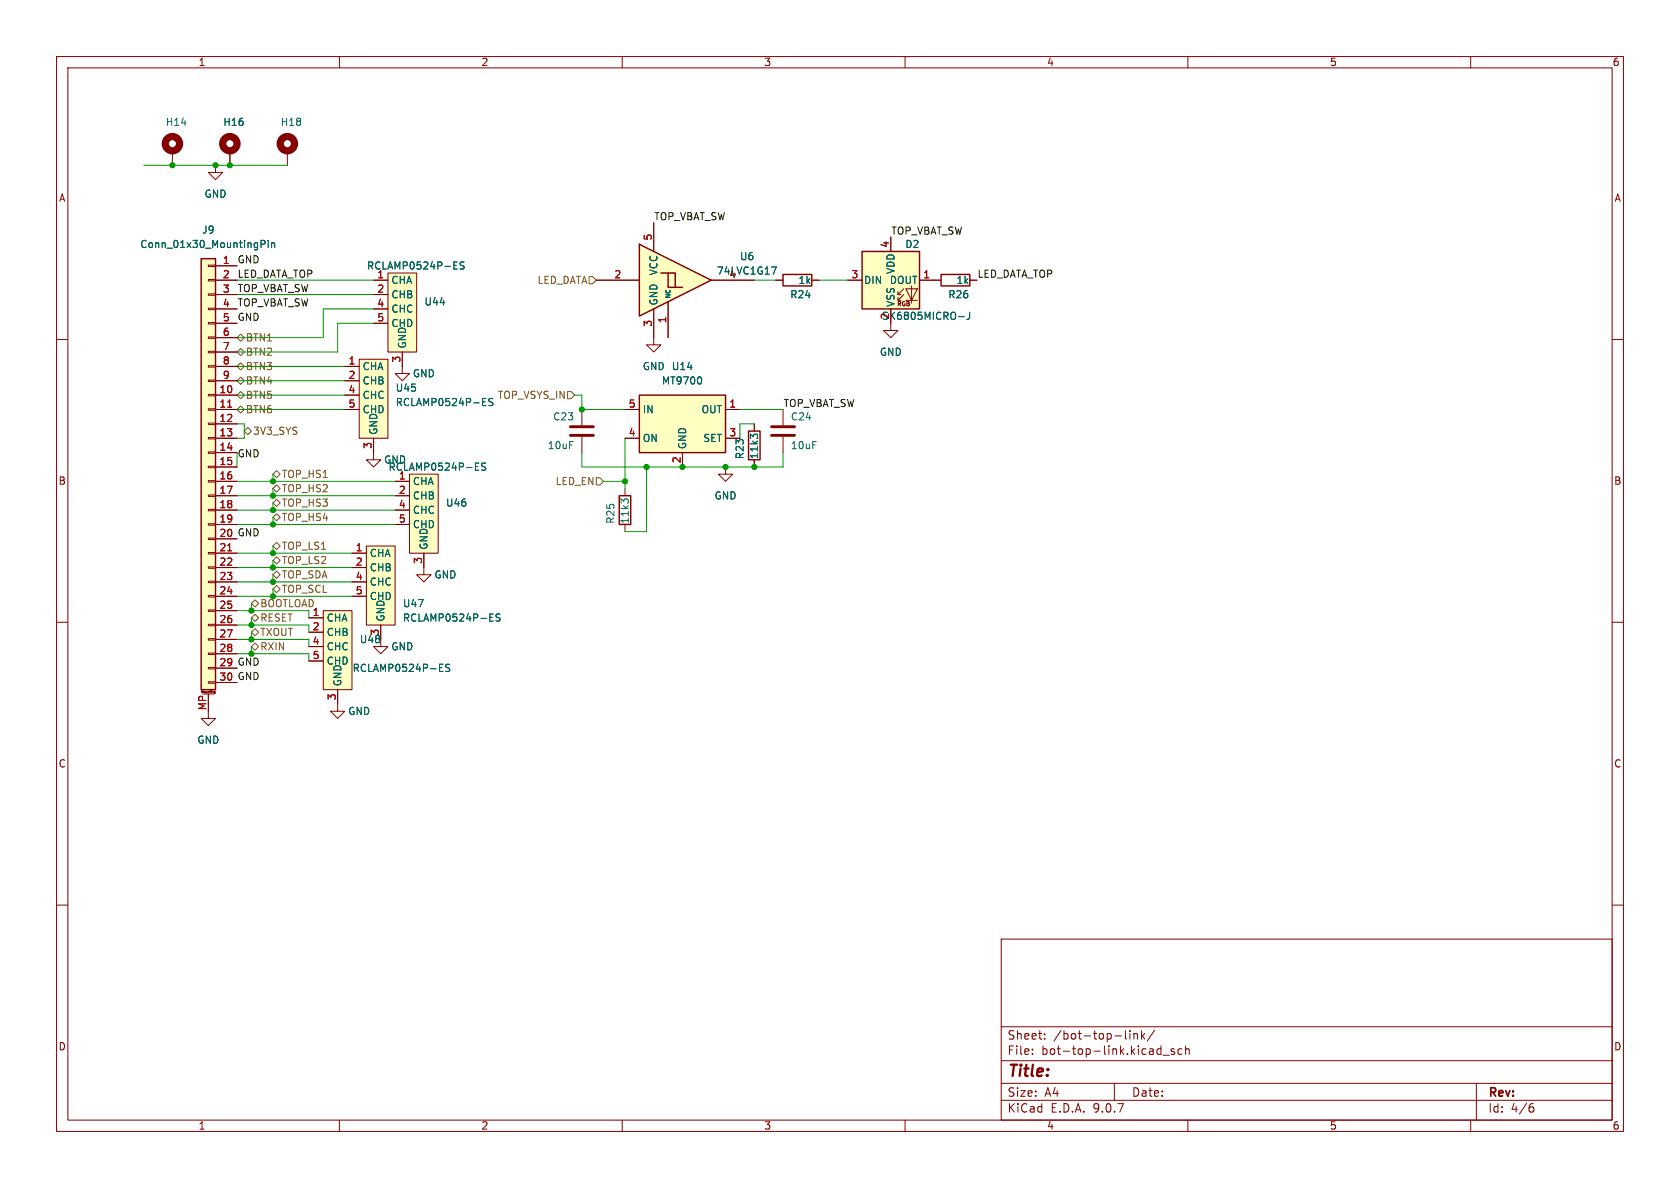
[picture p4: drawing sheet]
<svg xmlns="http://www.w3.org/2000/svg" width="297mm" height="210mm" viewBox="0 0 297 210" stroke-linecap="round" stroke-linejoin="round" font-family="sans-serif">
<g fill="none" stroke="#840000" stroke-width=".18">
<path d="M10 10h277v190h-277zM12 12h273v186h-273zM60 10v2M110 10v2M160 10v2M210 10v2M260 10v2M10 60h2M285 60h2M10 110h2M285 110h2M10 160h2"/>
<path d="M177 166h108v32h-108zM285 160h2M60 198v2M110 198v2M160 198v2M177 194.5h108M177 191.5h108M177 187.5h108M177 181.5h108M182.5 186.3v.1M182.5 185.5v.1M184.7 183.6v.1"/>
<path d="M184.7 182.8v.1M197 191.5v3M199 182.2v1.3l.2 .2M199.7 182.2v.1M199.7 182.7v1M200.5 182.7v1M200.5 182.8l.2-.1 .3 .1 .1 .9M201.8 182.2v1.5M202 183.1l.4 .6M202.4 182.7l-.6 .6M204.1 182.1l-1.3 2M204.8 185.4l.4 .1"/>
<path d="M205.2 184.9v1.5M205.2 186.3l-.4 .1M205.6 186.5h1.1M207.6 185.5l-.4-.1-.2 .2 .1 .2 .5 .2v.3h-.6M209 185.5l-.5-.1-.3 .3v.4l.2 .2h.6M209.6 185.5l.2-.1 .4 .1v.9M209.6 184.9v1.5M210 198v2M260 198v2M261 191.5v6.5M270.6 195.7h.4l.2 .3-.1 .5-.5 .1M271 195.1l-.4 .1"/>
</g>
<path d="M113 69.9h15.3v10.1h-15.3z" fill="#ffffc2"/>
<path d="M113 69.9h15.3v10.1h-15.3z" fill="none" stroke="#840000" stroke-width=".25"/>
<path d="M110.5 72.4h2.5M110.5 77.5h2.5M128.3 72.4h2.5M128.3 77.5h2.5M120.6 80v2.6M74.9 100.3v1.3h1.3l-1.3 1.3-1.2-1.3h1.2M59.7 124.5v1.2h1.3l-1.3 1.3-1.3-1.3h1.3" fill="none" stroke="#840000" stroke-width=".18"/>
<path d="M123.9 66.7l.1 .4-.1 .7" fill="none" stroke="#006464" stroke-width=".18"/>
<path d="M57.1 108h5.1v13.9h-5.1z" fill="#ffffc2"/>
<path d="M54.6 109.2h2.5M54.6 111.8h2.5M54.6 114.3h2.5M54.6 116.8h2.5M57.1 108h5.1v13.9h-5.1zM59.7 121.9v2.6" fill="none" stroke="#840000" stroke-width=".18"/>
<path d="M77.7 118.7h.6M77.7 117.4h.6M79.5 117.5l-.5-.1-.1 .1v.4l.5 .2 .1 .3-.2 .3-.5-.1" fill="none" stroke="#006464" stroke-width=".18"/>
<path d="M64.8 96.5h5v14h-5z" fill="#ffffc2"/>
<path d="M30.5 26.7v2.5M38.1 29.2v1.3h1.3l-1.3 1.3-1.3-1.3h1.3M71.1 64.8v1.2h1.3l-1.3 1.3-1.3-1.3h1.3M62.2 97.8h2.6M64.8 96.5h5v14h-5zM62.2 100.3h2.6M62.2 102.9h2.6M62.2 105.4h2.6M67.3 110.5v3.8h1.3l-1.3 1.3-1.3-1.3h1.3" fill="none" stroke="#840000" stroke-width=".18"/>
<path d="M86.6 109.8h.6M86.6 108.5h.6M88.4 108.6l-.5-.1-.2 .2v.3l.6 .3 .1 .3-.2 .2-.5-.1" fill="none" stroke="#006464" stroke-width=".18"/>
<circle cx="30.5" cy="25.4" r="1.27" fill="none" stroke="#840000" stroke-width="1.3"/>
<path d="M68.6 48.3h5.1v13.9h-5.1z" fill="#ffffc2"/>
<path d="M66 49.5h2.6M66 52.1h2.6M66 54.6h2.6M66 57.2h2.6M68.6 48.3h5.1v13.9h-5.1zM71.1 62.2v2.6M36.8 125.7v1.3h1.3l-1.3 1.3-1.2-1.3h1.2" fill="none" stroke="#840000" stroke-width=".18"/>
<path d="M80.2 47.6h.6M80.2 46.3h.6M82.1 46.4l-.5-.1-.2 .1v.4l.5 .2 .2 .3-.3 .3-.5-.1" fill="none" stroke="#006464" stroke-width=".18"/>
<path d="M35.6 45.7h2.5v76.2h-2.5z" fill="#ffffc2"/>
<path d="M35.6 45.7h2.5v76.2h-2.5zM138.4 48.5h5.1v2h-5.1zM132.3 76.2h2.1v5.1h-2.1zM109.5 87.6h2v5.1h-2z" fill="none" stroke="#840000" stroke-width=".25"/>
<g fill="none" stroke="#840000" stroke-width=".18">
<path d="M40.6 26.7v2.5M50.8 26.7v2.5M36.8 46.9h1.3v.2h-1.3zM36.8 49.4h1.3v.3h-1.3zM36.8 51.9h1.3v.3h-1.3zM36.8 54.5h1.3v.2h-1.3zM36.8 57h1.3v.3h-1.3zM36.8 59.6h1.3v.2h-1.3zM38.1 47h3.8M38.1 49.5h3.8M38.1 52.1h3.8M38.1 54.6h3.8"/>
<path d="M38.1 57.2h3.8M38.1 59.7h3.8M137.2 49.5h1.2M143.5 49.5h1.3M36.8 62.1h1.3v.3h-1.3zM36.8 64.6h1.3v.3h-1.3zM36.8 67.2h1.3v.2h-1.3zM36.8 69.7h1.3v.3h-1.3zM36.8 72.3h1.3v.2h-1.3zM36.8 74.8h1.3v.3h-1.3zM36.8 77.3h1.3v.3h-1.3zM36.8 79.9h1.3v.2h-1.3z"/>
<path d="M38.1 62.2h3.8M38.1 64.8h3.8M38.1 67.3h3.8M38.1 69.9h3.8M38.1 72.4h3.8M38.1 74.9h3.8M38.1 77.5h3.8M102.9 72.4v2.8M102.9 77.2v2.8M133.3 74.9v1.3M36.8 82.4h1.3v.3h-1.3zM36.8 85h1.3v.2h-1.3z"/>
<path d="M36.8 87.5h1.3v.3h-1.3zM36.8 90h1.3v.3h-1.3zM36.8 92.6h1.3v.2h-1.3zM36.8 95.1h1.3v.3h-1.3zM36.8 97.7h1.3v.2h-1.3zM38.1 80h3.8M38.1 82.6h3.8M38.1 85.1h3.8M38.1 87.6h3.8M38.1 90.2h3.8M38.1 92.7h3.8M38.1 95.3h3.8"/>
<path d="M38.1 97.8h3.8M66 80v1.3h1.3l-1.3 1.3-1.2-1.3h1.2M110.5 86.4v1.2M110.5 92.7v1.3M133.3 81.3v1.3M36.8 100.2h1.3v.3h-1.3zM36.8 102.7h1.3v.3h-1.3zM36.8 105.3h1.3v.2h-1.3zM36.8 107.8h1.3v.3h-1.3zM36.8 110.4h1.3v.2h-1.3zM36.8 112.9h1.3v.3h-1.3zM36.8 115.4h1.3v.3h-1.3z"/>
<path d="M36.8 118h1.3v.2h-1.3zM38.1 100.3h3.8M38.1 102.9h3.8M38.1 105.4h3.8M38.1 108h3.8M38.1 110.5h3.8M38.1 113h3.8M38.1 115.6h3.8M38.1 118.1h3.8M35.6 122.5v-.4l.2 .3 .1-.3v.4M35.8 122.7h2M36.8 120.5h1.3v.3h-1.3z"/>
<path d="M36.8 122.7v3M37.1 122.1v.3M37.3 122.1h.1M37.9 122.3v.1l.1 .1M37.9 122.2v.1M37.9 122.2h.1M38 122.2v.3l-.1 .1M38.1 120.7h3.8"/>
</g>
<path d="M40.2 72h.8M40.2 97.4h.8" fill="none" stroke="#a90000" stroke-width=".18"/>
<path d="M46.1 43.2l.6-.1 .2-.2-.1-.3-.7-.1v1.3M47.4 42.5v.1M47.4 42.9v.9M48 42.9v.9M48 43l.2-.1 .3 .1 .1 .8M133.1 77.2l-.4-.4v.7M133.1 77l.3-.2h.3l.2 .2M110.3 88.6l-.5-.4v.8M110.3 88.4l.2-.2h.3l.3 .2" fill="none" stroke="#006464" stroke-width=".18"/>
<g fill="none" stroke="#840000" stroke-width="1.3">
<circle cx="40.6" cy="25.4" r="1.27"/>
<circle cx="50.8" cy="25.4" r="1.27"/>
</g>
<path d="M100.8 75.4h4.1M100.8 77h4.1" fill="none" stroke="#840000" stroke-width=".51"/>
<path d="M63.5 63.5h5.1v14h-5.1z" fill="#ffffc2"/>
<path d="M61 64.8h2.5M61 67.3h2.5M61 69.9h2.5M61 72.4h2.5M63.5 63.5h5.1v14h-5.1zM66 77.5v2.5" fill="none" stroke="#840000" stroke-width=".18"/>
<path d="M85.3 71.7h.6M85.3 70.4h.6M87.1 70.5l-.4-.1-.2 .2v.3l.5 .3 .1 .3-.2 .2-.5-.1" fill="none" stroke="#006464" stroke-width=".18"/>
<path d="M72.4 83.8h5.1v14h-5.1z" fill="#ffffc2"/>
<path d="M69.8 85.1h2.6M69.8 87.6h2.6M69.8 90.2h2.6M69.8 92.7h2.6M72.4 83.8h5.1v14h-5.1zM74.9 97.8v2.5" fill="none" stroke="#840000" stroke-width=".18"/>
<path d="M84.1 83.1h.6M84.1 81.9h.6M85.9 81.9h-.5l-.2 .1v.3l.5 .3 .2 .3-.3 .2h-.5" fill="none" stroke="#006464" stroke-width=".18"/>
<g fill="#ffffc2">
<path d="M113 43.2l12.7 6.3-12.7 6.4z"/>
<path d="M116.8 48.3l3.8 2.5h-2.5v-2.5z"/>
<path d="M118.1 48.3h1.3v2.5z"/>
</g>
<path d="M113 43.2l12.7 6.3-12.7 6.4zM116.8 48.3h1.3v2.5h2.5M118.1 48.3h1.3v2.5" fill="none" stroke="#840000" stroke-width=".25"/>
<path d="M115.6 39.4v5.1M105.4 49.5h7.6M115.6 54.6v6.4h1.2l-1.2 1.2-1.3-1.2h1.3M118.1 53.3v6.4M125.7 49.5h7.6M157.5 57.2v1.2h1.2l-1.2 1.3-1.3-1.3h1.3M128.3 82.6v1.2h1.2l-1.2 1.3-1.3-1.3h1.3" fill="none" stroke="#840000" stroke-width=".18"/>
<path d="M136.4 47.2h.9l-.6 1.3" fill="none" stroke="#006464" stroke-width=".18"/>
<path d="M152.4 44.5h10.2v10.1h-10.2z" fill="#ffffc2"/>
<g fill="none" stroke="#840000" stroke-width=".18">
<path d="M40.6 26.7v2.5M115.6 39.4v5.1M38.1 52.1h3.8M38.1 49.5h3.8M38.1 54.6h3.8M38.1 57.2h3.8M38.1 47h3.8M38.1 59.7h3.8M66 52.1h2.6M66 49.5h2.6M66 54.6h2.6M66 57.2h2.6"/>
<path d="M105.4 49.5h7.6M115.6 54.6v5.1M118.1 53.3v6.4M125.7 49.5h7.6M137.2 49.5h1.2M143.5 49.5h1.3M149.9 49.5h2.5M157.5 41.9v2.6M157.5 54.6v2.6M158.7 52.1h.6M158.7 53.1h.6M159.8 51.1l-1.1 1v-.5"/>
<path d="M159.8 52.1l-1.1 1v-.5M160.1 51.1h2.1l-1 2zM160.1 53.1h2.1M161.2 50.5v3.1M162.6 49.5h3.8M171.4 49.5h1.3M38.1 64.8h3.8M38.1 67.3h3.8M38.1 69.9h3.8M38.1 72.4h3.8M38.1 77.5h3.8M38.1 62.2h3.8"/>
<path d="M38.1 74.9h3.8M61 64.8h2.5M61 67.3h2.5M61 69.9h2.5M61 72.4h2.5M66 77.5v2.5M71.1 62.2v2.6M110.5 72.4h2.5M110.5 77.5h2.5M128.3 72.4h2.5M128.3 77.5h2.5M133.3 74.9v1.3"/>
<path d="M138.4 72.4v2.8M138.4 77.2v2.8M38.1 85.1h3.8M38.1 87.6h3.8M38.1 90.2h3.8M38.1 92.7h3.8M38.1 97.8h3.8M38.1 80h3.8M38.1 82.6h3.8M38.1 95.3h3.8M62.2 97.8h2.6M69.8 85.1h2.6"/>
<path d="M69.8 87.6h2.6M69.8 90.2h2.6M69.8 92.7h2.6M74.9 97.8v2.5M120.6 80v2.6M133.3 81.3v1.3M38.1 100.3h3.8M38.1 102.9h3.8M38.1 105.4h3.8M38.1 108h3.8M38.1 110.5h3.8M38.1 113h3.8"/>
<path d="M38.1 115.6h3.8M38.1 118.1h3.8M54.6 109.2h2.5M54.6 111.8h2.5M54.6 114.3h2.5M54.6 116.8h2.5M62.2 100.3h2.6M62.2 102.9h2.6M62.2 105.4h2.6M67.3 110.5v2.5M36.8 122.7v3M38.1 120.7h3.8"/>
<path d="M59.7 121.9v2.6"/>
</g>
<path d="M152.4 44.5h10.2v10.1h-10.2zM166.4 48.5h5v2h-5z" fill="none" stroke="#840000" stroke-width=".25"/>
<g fill="none" stroke="#006464" stroke-width=".18">
<path d="M46.1 43.2l.6-.1 .2-.2-.1-.3-.7-.1v1.3M47.4 42.5v.1M47.4 42.9v.9M48 42.9v.9M48 43l.2-.1 .3 .1 .1 .8M80.2 47.6h.6M80.2 46.3h.6M82.1 46.4l-.5-.1-.2 .1v.4l.5 .2 .2 .3-.3 .3-.5-.1M136.4 47.2h.9l-.6 1.3M169.5 56h1M171.4 55.2v.9a.41 .41 0 0 1-.5 .4M85.3 71.7h.6"/>
<path d="M85.3 70.4h.6M87.1 70.5l-.4-.1-.2 .2v.3l.5 .3 .1 .3-.2 .2-.5-.1M123.9 66.7l.1 .4-.1 .7M133.1 77.2l-.4-.4v.7M133.1 77l.3-.2h.3l.2 .2M84.1 83.1h.6M84.1 81.9h.6M85.9 81.9h-.5l-.2 .1v.3l.5 .3 .2 .3-.3 .2h-.5M77.7 118.7h.6M77.7 117.4h.6M79.5 117.5l-.5-.1-.1 .1v.4l.5 .2 .1 .3-.2 .3-.5-.1M86.6 109.8h.6"/>
<path d="M86.6 108.5h.6M88.4 108.6l-.5-.1-.2 .2v.3l.6 .3 .1 .3-.2 .2-.5-.1"/>
</g>
<path d="M136.4 75.4h4.1M136.4 77h4.1" fill="none" stroke="#840000" stroke-width=".51"/>
<g fill="none" stroke="#725600" stroke-width=".18">
<path d="M41.9 59.7l.6-.6 .7 .6-.7 .6zM104.1 48.9h.7l.6 .6-.6 .7h-.7zM41.9 64.8l.6-.7 .7 .7-.7 .6zM41.9 67.3l.6-.6 .7 .6-.7 .6zM41.9 62.2l.6-.6 .7 .6-.7 .7zM41.9 69.9l.6-.7 .7 .7-.7 .6zM42.5 71.8l.7 .6-.7 .6-.6-.6zM43.2 76.2l.6-.6 .6 .6-.6 .6zM100.3 69.2h.7l.6 .7-.6 .6h-.7zM48.3 83.8l.6-.6 .6 .6-.6 .7zM48.3 96.5l.6-.6 .6 .6-.6 .7zM48.3 91.4l.6-.6 .6 .6-.6 .7z"/>
<path d="M48.3 86.4l.6-.7 .6 .7-.6 .6zM48.3 88.9l.6-.6 .6 .6-.6 .6zM48.9 98.4l.6 .7-.6 .6-.6-.6zM105.4 84.5h.6l.7 .6-.7 .6h-.6zM44.4 114.3l.7-.6 .6 .6-.6 .6zM44.4 111.8l.7-.7 .6 .7-.6 .6zM44.4 106.7l.7-.7 .6 .7-.6 .6zM45.1 108.6l.6 .6-.6 .7-.7-.7zM48.3 104.1l.6-.6 .6 .6-.6 .7zM48.9 101l.6 .6-.6 .6-.6-.6z"/>
</g>
<g fill="none" stroke="#009600" stroke-width=".18">
<path d="M25.4 29.2h25.4M41.9 49.5h24.1M41.9 52.1h24.1M66 57.2h-6.3v5h-17.8M66 54.6h-8.9v5.1h-15.2M133.3 49.5h3.9M144.8 49.5h5.1M41.9 69.9h19.1M41.9 74.9h1.3v2.6h-1.3M41.9 72.4h19.1M41.9 64.8h19.1M41.9 67.3h19.1"/>
<path d="M101.6 69.9h1.3v2.5h7.6M110.5 77.5v8.9M130.8 72.4h7.6M133.3 74.9h-2.5v2.6M41.9 90.2h27.9M41.9 97.8h20.3M41.9 80v2.6M41.9 85.1h27.9M41.9 92.7h27.9M41.9 87.6h27.9M48.3 83.8v1.3M48.3 86.4v1.2"/>
<path d="M48.3 88.9v1.3M48.3 91.4v1.3M48.3 96.5v1.3M48.3 99.1v1.2M102.9 80v2.6h35.5v-2.6M106.7 85.1h3.8M114.3 82.6v11.4h-3.8M41.9 108h12.7v1.2M41.9 115.6h12.7v1.2M41.9 105.4h20.3M41.9 100.3h20.3M41.9 110.5h12.7"/>
<path d="M41.9 102.9h20.3M41.9 113h12.7M44.4 106.7v1.3M44.4 109.2v1.3M44.4 111.8v1.2M44.4 114.3v1.3M48.3 101.6v1.3M48.3 104.1v1.3"/>
</g>
<path d="M40.2 72h.8M40.2 97.4h.8" fill="none" stroke="#a90000" stroke-width=".18"/>
<g fill="#009600" stroke="#009600" stroke-width=".18">
<circle cx="48.3" cy="85.1" r=".46"/>
<circle cx="44.4" cy="113" r=".46"/>
<circle cx="44.4" cy="115.6" r=".46"/>
<circle cx="48.3" cy="102.9" r=".46"/>
<circle cx="48.3" cy="100.3" r=".46"/>
<circle cx="30.5" cy="29.2" r=".46"/>
<circle cx="38.1" cy="29.2" r=".46"/>
<circle cx="40.6" cy="29.2" r=".46"/>
<circle cx="120.6" cy="82.6" r=".46"/>
<circle cx="128.3" cy="82.6" r=".46"/>
<circle cx="114.3" cy="82.6" r=".46"/>
<circle cx="133.3" cy="82.6" r=".46"/>
<circle cx="110.5" cy="85.1" r=".46"/>
<circle cx="102.9" cy="72.4" r=".46"/>
<circle cx="48.3" cy="90.2" r=".46"/>
<circle cx="44.4" cy="110.5" r=".46"/>
<circle cx="48.3" cy="92.7" r=".46"/>
<circle cx="48.3" cy="97.8" r=".46"/>
<circle cx="48.3" cy="105.4" r=".46"/>
<circle cx="44.4" cy="108" r=".46"/>
<circle cx="48.3" cy="87.6" r=".46"/>
</g>
<text font-size="2.8" fill="#840000" x="178" y="190.9">Title:</text>
<g font-size="2.1" fill="#840000">
<text x="178" y="184">Sheet:</text>
<text x="186.2" y="184">/bot-top-link/</text>
<text x="178" y="186.7">File:</text>
<text x="184.1" y="186.7">bot-top-link.kicad_sch</text>
<text x="178" y="196.9">KiCad</text>
<text x="178" y="194.1">Size:</text>
<text x="184.7" y="194.1">A4</text>
<text x="185.7" y="196.9">E.D.A.</text>
<text x="193.3" y="196.9">9.0.7</text>
<text x="200" y="194.1">Date:</text>
<text x="263" y="194.3">Rev:</text>
<text x="263" y="196.9">Id:</text>
<text x="267.1" y="196.9">4/6</text>
</g>
<g font-size="1.8" fill="#840000">
<text x="35" y="11.9">1</text>
<text x="85" y="11.9">2</text>
<text x="135" y="11.9">3</text>
<text x="185" y="11.9">4</text>
<text x="235" y="11.9">5</text>
<text x="285" y="11.9">6</text>
<text x="10.3" y="35.9">A</text>
<text x="285.3" y="35.9">A</text>
<text x="10.3" y="85.9">B</text>
<text x="285.3" y="85.9">B</text>
<text x="10.3" y="135.9">C</text>
<text x="285.3" y="135.9">C</text>
<text x="10.3" y="185.9">D</text>
<text x="285.3" y="185.9">D</text>
<text x="35" y="199.9">1</text>
<text x="85" y="199.9">2</text>
<text x="135" y="199.9">3</text>
<text x="185" y="199.9">4</text>
<text x="235" y="199.9">5</text>
<text x="285" y="199.9">6</text>
</g>
<g font-size="1.8" fill="#006464">
<text x="29.2" y="22.5">H14</text>
<text x="39.4" y="22.5">H16</text>
<text x="49.5" y="22.5">H18</text>
<text x="36.1" y="35.2">GND</text>
<text x="35.6" y="41.5">J9</text>
<text x="24.7" y="44">Conn_01x30_MountingPin</text>
<text x="64.8" y="47.9">RCLAMP0524P-ES</text>
<text x="130.7" y="46.2">U6</text>
<text x="159.9" y="44">D2</text>
<text x="69.1" y="50.4">CHA</text>
<text x="69.1" y="52.9">CHB</text>
<text x="116.4" y="48.8" transform="rotate(-90 116.4 48.8)">VCC</text>
<text x="126.6" y="48.7">74LVC1G17</text>
<text x="139.6" y="52.9">R24</text>
<text x="141.1" y="50.4">1k</text>
<text x="152.7" y="50.4">DIN</text>
<text x="157.2" y="50.4">DOUT</text>
<text x="158.3" y="48.5" transform="rotate(-90 158.3 48.5)">VDD</text>
<text x="167.5" y="52.9">R26</text>
<text x="169" y="50.4">1k</text>
<text x="69.1" y="55.5">CHC</text>
<text x="69.1" y="58">CHD</text>
<text x="74.9" y="54.2">U44</text>
<text x="116.4" y="54.1" transform="rotate(-90 116.4 54.1)">GND</text>
<text x="155.8" y="56.7">SK6805MICRO-J</text>
<text x="158.3" y="54.4" transform="rotate(-90 158.3 54.4)">VSS</text>
<text x="64" y="65.6">CHA</text>
<text x="72" y="61.7" transform="rotate(-90 72 61.7)">GND</text>
<text x="113.5" y="65.6">GND U14</text>
<text x="155.4" y="63.1">GND</text>
<text x="64" y="68.2">CHB</text>
<text x="64" y="70.7">CHC</text>
<text x="69.9" y="69.4">U45</text>
<text x="69.9" y="72">RCLAMP0524P-ES</text>
<text x="72.9" y="66.9">GND</text>
<text x="116.9" y="68.2">MT9700</text>
<text x="64" y="73.3">CHD</text>
<text x="66.9" y="77" transform="rotate(-90 66.9 77)">GND</text>
<text x="97.7" y="74.5">C23</text>
<text x="113.5" y="73.3">IN</text>
<text x="123.9" y="73.3">OUT</text>
<text x="139.7" y="74.5">C24</text>
<text x="67.8" y="82.1">GND</text>
<text x="68.6" y="83.4">RCLAMP0524P-ES</text>
<text x="96.7" y="79.6">10uF</text>
<text x="113.5" y="78.3">ON</text>
<text x="121.5" y="79.5" transform="rotate(-90 121.5 79.5)">GND</text>
<text x="124.2" y="78.3">SET</text>
<text x="131.7" y="81.3" transform="rotate(-90 131.7 81.3)">R23</text>
<text x="134.2" y="81.3" transform="rotate(-90 134.2 81.3)">11k3</text>
<text x="139.7" y="79.6">10uF</text>
<text x="72.9" y="86">CHA</text>
<text x="72.9" y="88.5">CHB</text>
<text x="78.7" y="89.8">U46</text>
<text x="126.2" y="88.5">GND</text>
<text x="72.9" y="91">CHC</text>
<text x="72.9" y="93.6">CHD</text>
<text x="108.8" y="92.7" transform="rotate(-90 108.8 92.7)">R25</text>
<text x="111.4" y="92.7" transform="rotate(-90 111.4 92.7)">11k3</text>
<text x="65.3" y="98.7">CHA</text>
<text x="65.3" y="101.2">CHB</text>
<text x="75.8" y="97.3" transform="rotate(-90 75.8 97.3)">GND</text>
<text x="65.3" y="103.7">CHC</text>
<text x="65.3" y="106.3">CHD</text>
<text x="71.1" y="107.5">U47</text>
<text x="76.7" y="102.5">GND</text>
<text x="57.7" y="110.1">CHA</text>
<text x="57.7" y="112.6">CHB</text>
<text x="63.5" y="113.9">U48</text>
<text x="68.2" y="110" transform="rotate(-90 68.2 110)">GND</text>
<text x="71.1" y="110.1">RCLAMP0524P-ES</text>
<text x="57.7" y="115.2">CHC</text>
<text x="57.7" y="117.7">CHD</text>
<text x="62.2" y="119">RCLAMP0524P-ES</text>
<text x="69.1" y="115.2">GND</text>
<text x="60.6" y="121.4" transform="rotate(-90 60.6 121.4)">GND</text>
<text x="34.8" y="131.7">GND</text>
<text x="61.5" y="126.6">GND</text>
</g>
<g font-size="1.8" fill="#0f0f0f">
<text x="115.6" y="39">TOP_VBAT_SW</text>
<text x="157.5" y="41.6">TOP_VBAT_SW</text>
<text x="41.9" y="46.6">GND</text>
<text x="41.9" y="49.2">LED_DATA_TOP</text>
<text x="41.9" y="51.7">TOP_VBAT_SW</text>
<text x="172.7" y="49.2">LED_DATA_TOP</text>
<text x="41.9" y="56.8">GND</text>
<text x="41.9" y="54.3">TOP_VBAT_SW</text>
<text x="138.4" y="72">TOP_VBAT_SW</text>
<text x="41.9" y="80.9">GND</text>
<text x="41.9" y="94.9">GND</text>
<text x="41.9" y="117.8">GND</text>
<text x="41.9" y="120.3">GND</text>
</g>
<g font-size="1.8" fill="#a90000">
<text x="39.3" y="46.7">1</text>
<text x="115.3" y="42.6" transform="rotate(-90 115.3 42.6)">5</text>
<text x="157.2" y="43.9" transform="rotate(-90 157.2 43.9)">4</text>
<text x="39.3" y="49.3">2</text>
<text x="39.3" y="51.8">3</text>
<text x="66.6" y="49.3">1</text>
<text x="66.6" y="51.8">2</text>
<text x="108.5" y="49.3">2</text>
<text x="128.8" y="49.3">4</text>
<text x="150.4" y="49.3">3</text>
<text x="163.1" y="49.3">1</text>
<text x="39.3" y="54.4">4</text>
<text x="39.3" y="56.9">5</text>
<text x="39.3" y="59.4">6</text>
<text x="66.6" y="54.4">4</text>
<text x="66.6" y="56.9">5</text>
<text x="115.3" y="57.9" transform="rotate(-90 115.3 57.9)">3</text>
<text x="117.9" y="57.2" transform="rotate(-90 117.9 57.2)">1</text>
<text x="157.2" y="56.6" transform="rotate(-90 157.2 56.6)">2</text>
<text x="39.3" y="62">7</text>
<text x="39.3" y="64.5">8</text>
<text x="61.5" y="64.5">1</text>
<text x="70.9" y="64.2" transform="rotate(-90 70.9 64.2)">3</text>
<text x="38.7" y="69.6">10</text>
<text x="39.3" y="67.1">9</text>
<text x="61.5" y="67.1">2</text>
<text x="61.5" y="69.6">4</text>
<text x="38.7" y="72.1">11</text>
<text x="38.7" y="74.7">12</text>
<text x="38.7" y="77.2">13</text>
<text x="61.5" y="72.1">5</text>
<text x="111.1" y="72.1">5</text>
<text x="111.1" y="77.2">4</text>
<text x="128.8" y="72.1">1</text>
<text x="128.8" y="77.2">3</text>
<text x="38.7" y="79.8">14</text>
<text x="38.7" y="82.3">15</text>
<text x="65.8" y="79.4" transform="rotate(-90 65.8 79.4)">3</text>
<text x="120.4" y="82" transform="rotate(-90 120.4 82)">2</text>
<text x="38.7" y="84.8">16</text>
<text x="38.7" y="87.4">17</text>
<text x="38.7" y="89.9">18</text>
<text x="70.4" y="84.8">1</text>
<text x="70.4" y="87.4">2</text>
<text x="70.4" y="89.9">4</text>
<text x="38.7" y="92.5">19</text>
<text x="38.7" y="95">20</text>
<text x="70.4" y="92.5">5</text>
<text x="38.7" y="97.5">21</text>
<text x="38.7" y="100.1">22</text>
<text x="62.8" y="97.5">1</text>
<text x="62.8" y="100.1">2</text>
<text x="74.7" y="99.8" transform="rotate(-90 74.7 99.8)">3</text>
<text x="38.7" y="102.6">23</text>
<text x="38.7" y="105.2">24</text>
<text x="38.7" y="107.7">25</text>
<text x="62.8" y="102.6">4</text>
<text x="62.8" y="105.2">5</text>
<text x="38.7" y="110.2">26</text>
<text x="38.7" y="112.8">27</text>
<text x="55.2" y="109">1</text>
<text x="55.2" y="111.5">2</text>
<text x="67.1" y="112.5" transform="rotate(-90 67.1 112.5)">3</text>
<text x="38.7" y="115.3">28</text>
<text x="38.7" y="117.9">29</text>
<text x="55.2" y="114">4</text>
<text x="55.2" y="116.6">5</text>
<text x="36.6" y="125.7" transform="rotate(-90 36.6 125.7)">MP</text>
<text x="38.7" y="120.4">30</text>
<text x="59.4" y="123.9" transform="rotate(-90 59.4 123.9)">3</text>
</g>
<g font-size="1.8" fill="#725600">
<text x="94.9" y="50.4">LED_DATA</text>
<text x="43.4" y="65.6">BTN3</text>
<text x="43.4" y="63.1">BTN2</text>
<text x="43.4" y="60.6">BTN1</text>
<text x="43.4" y="68.2">BTN4</text>
<text x="43.4" y="70.7">BTN5</text>
<text x="87.9" y="70.7">TOP_VSYS_IN</text>
<text x="43.4" y="73.3">BTN6</text>
<text x="44.6" y="77.1">3V3_SYS</text>
<text x="49.7" y="84.7">TOP_HS1</text>
<text x="49.7" y="87.2">TOP_HS2</text>
<text x="49.7" y="89.8">TOP_HS3</text>
<text x="98.1" y="86">LED_EN</text>
<text x="49.7" y="92.3">TOP_HS4</text>
<text x="49.7" y="99.9">TOP_LS2</text>
<text x="49.7" y="97.4">TOP_LS1</text>
<text x="45.9" y="107.5">BOOTLOAD</text>
<text x="49.7" y="105">TOP_SCL</text>
<text x="49.7" y="102.5">TOP_SDA</text>
<text x="45.9" y="112.6">TXOUT</text>
<text x="45.9" y="110.1">RESET</text>
<text x="45.9" y="115.2">RXIN</text>
</g>
<text font-size="1.1" fill="#006464" x="118.7" y="52.8" transform="rotate(-90 118.7 52.8)">NC</text>
<text font-size="1.1" fill="#840000" x="158.5" y="54.3">RGB</text>
<text font-size=".5" fill="#840000" x="35.4" y="122.7">Mounting</text>
</svg>
